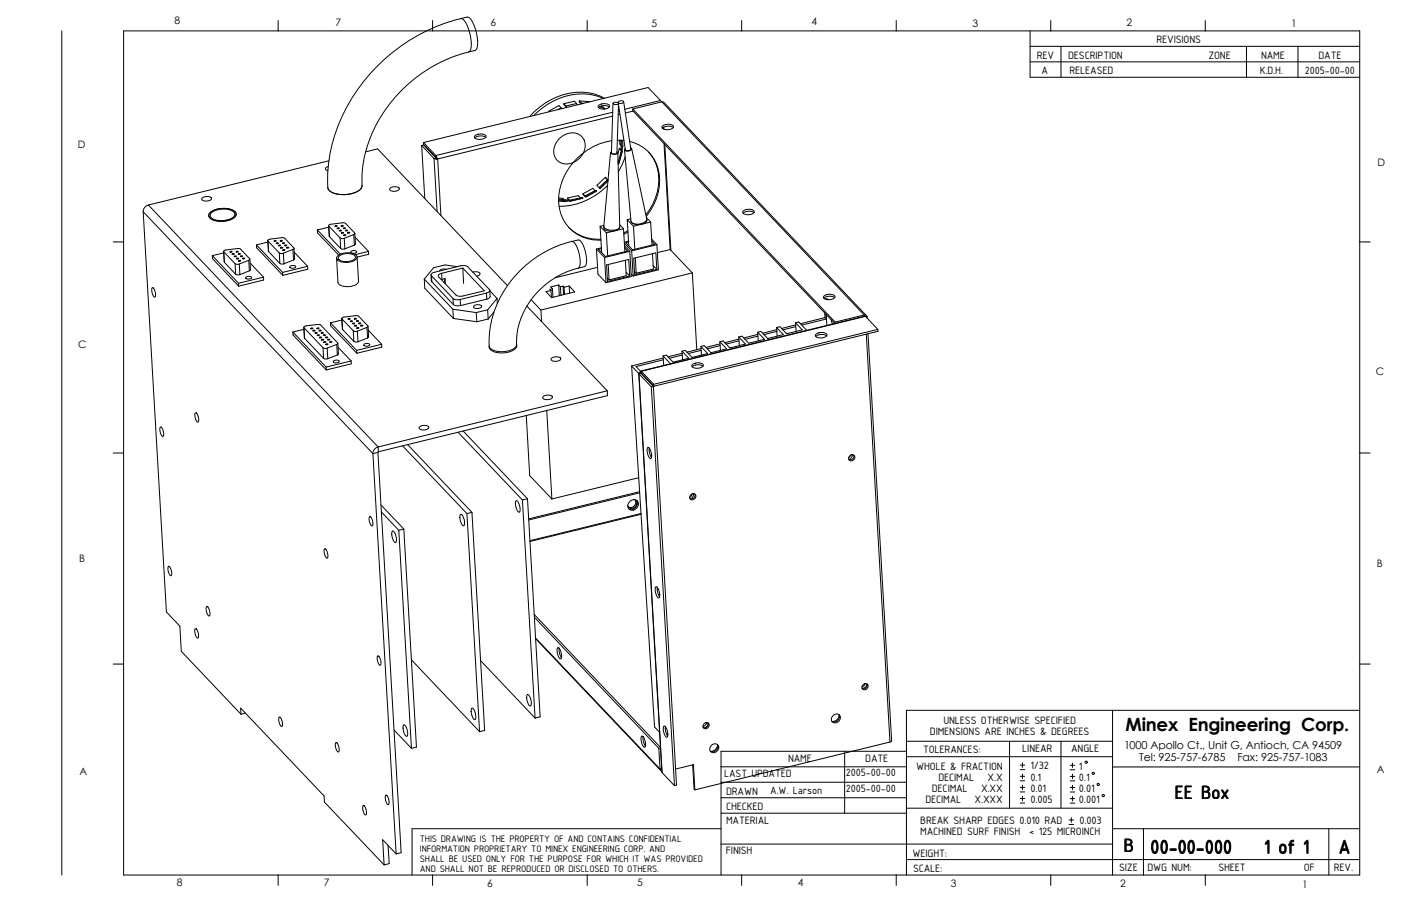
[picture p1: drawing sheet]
<svg xmlns="http://www.w3.org/2000/svg" width="432mm" height="279mm" viewBox="0 0 432 279" stroke-linecap="round" stroke-linejoin="round" font-family="sans-serif">
<g fill="none" stroke="#000" stroke-width=".31">
<path d="M19 9.5v260.4M38.1 9.5h381v260.4h-381zM85.7 6.3v3.2M133.3 6.3v3.2M142 5.7a54.7 54.7 0 0 0-40.3 41.6 41.8 41.8 0 0 0-.7 10.5M142 5.7a1.66 1.66 0 0 1 1.5 1.3 13.3 13.3 0 0 1 1.5 8.5l-.5 .5M142 5.7l2-.4a1.66 1.66 0 0 1 1.5 1.2 12.9 12.9 0 0 1 1.5 8.5l-.6 .6-1.9 .4M144.5 16a43.9 43.9 0 0 0-32.7 35.1l-.2 6.1M181 6.3v3.2M228.6 6.3v3.2M276.2 6.3v3.2M317.5 9.5v14.3h101.6"/>
<path d="M317.5 19.1h101.6M317.5 14.3h101.6M323.9 6.3v3.2M327 14.3v9.5M371.5 6.3v3.2M384.2 14.3v9.5M400 14.3v9.5M169.2 34.2l.2 .2M169.2 34.2l.1 .3M172.9 33.3l-1 .5M172.9 33.3l.2 .2M172.9 33.3l-.6-.7-3.1 1.6"/>
<path d="M173.8 32l.6 .7M173.8 32l.7 1.2M174.4 32.7l.2 .4M177.7 31.9l-3.3 .8M177.7 31.9l.2 .4M177.7 31.9l-.6-.7-3.3 .8M178.6 31.1l3.1 .3M178.6 31.1l-.1 .3 .6 .6M178.6 31.1l.6 .7M179.2 31.8l.1 .2M179.2 31.8l.7 .1M181.7 31.4h.1"/>
<path d="M184.5 32.5a2.7 2.7 0 0 1 3.4 .1 2.17 2.17 0 0 1-3.2 .8l-.3-.3zM184.8 32.9l1.6 .7M185.3 32.7l1.2 .9M185.9 30.4a19 19 0 0 0-20.7 4.6l-.7 .6M186.3 30.3a18.1 18.1 0 0 0-20 2.8l-3 2.8M187.8 33a2.9 2.9 0 0 0-3.4 .2M188.8 35.8l-53.9 13.2M188.8 34.6l-54.5 13.4M188.9 31.9l-.5 15.2a1.09 1.09 0 0 0 1.7 0l.5-15.2M189 31.7a1 1 0 0 1 1.6 .3 .98 .98 0 0 1-1.6-.3zM190.5 31.6v.1M190.6 31.4a.86 .86 0 0 1 .8-.4 .86 .86 0 0 1 .8 .6 .86 .86 0 0 1-.9 .4 .86 .86 0 0 1-.7-.6z"/>
<path d="M190.9 34.1l-.3 .1M191.1 35.2l-.6 .2M192.2 31.4l2.2 14.5a1.03 1.03 0 0 1-1.7 .3l-2.1-13.9M195 33.6l62.4 65.7M195 33.6l.1 .6 62.2 65.6M195.1 34.3l-2.4 .5M203.6 31l.2 .5M203.6 31l-11 2.7M203.6 31l-3.9-4-69.2 17M204 31.4l.6 .2 62.4 65.7M204 31.4l62.3 65.7M204 31.4l-9 2.2"/>
<path d="M204.2 38.9l1.5-.6a1.4 1.4 0 0 1 1.9 1 2.76 2.76 0 0 1-3.5 .2zM204.4 39.3v.5M204.6 39.2v.6M207.5 39.3l-.2-.1a2.98 2.98 0 0 0-3.2 .4M101.2 51.4l-.5 .1-.4 .5 .7 .6M101.4 49.6l-55.7 13.6M111.6 57.2a3.4 3.4 0 0 1-3.3 2.5 7.1 7.1 0 0 1-7.1-1.4l-.2-.5M111.6 57.2a3 3 0 0 1-3 2.4 7.8 7.8 0 0 1-7.4-1.1l-.2-.7M112.7 46.8l3.7-.9 40 42.2M120.2 58.1a2.13 2.13 0 0 1 2.9 .1 2 2 0 0 1-3 .2zM130 44.9l3.8 4M130 44.9l.9 16.3"/>
<path d="M130 44.9l.6-.2 3.8 4M130.5 44l3.8 4M130.5 44l.1 .6 3.8 4M133.8 48.9l.9 .2M133.8 48.9l.9 16.4M134.3 48l.4 1.1M134.3 48l.1 .6M134.4 48.6l.1 .2M134.4 48.7h.1M134.4 48.7l-.6 .2M134.5 48.8l.2 .3M134.7 49.1h.1"/>
<path d="M134.9 49l1 17.5M134.9 49l-.2 .1M146.4 41.9l.9-.5a2.45 2.45 0 0 1 2.5 .6 2.21 2.21 0 0 1-3.2 .7l-.4-.5zM149.7 42.4a2.89 2.89 0 0 0-3.4 .1M172.4 42.7a4.7 4.7 0 0 1 7.6 .5 5.7 5.7 0 0 1-7.1 7 4.3 4.3 0 0 1-1.2-6.7zM179.7 59.8l.7 .9h.4M179.7 59.8l.6 .7M183.4 58.8l-.7-.7-3 1.7M183.4 58.8l-3.1 1.7M183.7 58.7l-3 1.7M183.7 58.7l.2 .3-3.1 1.7M183.7 58.7l-.3 .1"/>
<path d="M184.7 57.9l.1 .1M186.6 54.7l.8 .9M186.6 54.7l-2.6 2.5 .7 .7M186.6 54.7l.6 .7M187.2 55.4l.1 .1M187.2 55.4l-2.5 2.5M187.3 57.2a21.3 21.3 0 0 1-15 6.4M187.3 55.5l.1 .1M187.3 55.5l-2.5 2.5M187.4 55.9l-2.4 2.3-.2-.2M187.6 53.4v.1M188.2 47.1l-2.1 22.7a3.3 3.3 0 0 0 4.6 .7l.3-.5-.6-22.9"/>
<path d="M188.5 46.8l-.3 .3a1.52 1.52 0 0 0 2.2 0l-.2-.3M188.6 43.4a19.4 19.4 0 0 0-16.4 19.1 12.1 12.1 0 0 0 13 11.6M190.3 43.2l2 .1M190.5 49.7l.1 .1M190.5 50.5h.2M190.9 45.9l.9 .7M190.9 45.9l-.5 1.5M190.9 45.9l.6 .7-.2 .6M190.9 49.8l-.2 .7M191 43.2v1.2l.4 .4M191.3 47.2l-.8 2.9M191.3 43.2l.1 2.9h.3"/>
<path d="M191.6 43.2l.1 2.9M191.8 46.6l-.2 .7-.3-.1M191.8 46.6l-1.1 3.9M191.9 43.3l.1 1.8-.3 1M192.7 48.4l-2.1 4.6M194.1 43.6a12.3 12.3 0 0 1 8.8 15.8 19.2 19.2 0 0 1-3.7 7.3M194.4 45.6l.3 .3a1.41 1.41 0 0 1-2.2 .3l.2-.4M194.7 45.9l4.6 21.6a1.36 1.36 0 0 1-1.4 1.4 2.62 2.62 0 0 1-3.4-.7l-2-22M199.9 46.9a14.1 14.1 0 0 1 1.4 15.8l-2.2 3.6M204.7 44.3l1.8 32.7M204.9 44.6l1.9 32.6M34.9 74.6h3.2"/>
<path d="M44.1 65.3l70.8 74.6M44.1 65.3l7.2 123.4 4.1 4.4 .5 7.8 18.4 19.4M45.7 63.2a2.11 2.11 0 0 0-1.6 2.1M45.7 63.2l70.8 74.6M62.3 61.1l1.4-.5a1.29 1.29 0 0 1 1.5 .6 2 2 0 0 1-3.1 .2zM64.3 66.5v.2M64.9 65.5a7.1 7.1 0 0 1 7.4-.3 1.12 1.12 0 0 1 0 1.9 7.1 7.1 0 0 1-7.5 .2 1.12 1.12 0 0 1 .1-1.8zM65 65.4a7.2 7.2 0 0 1 7.5-.1 1.16 1.16 0 0 1-.3 1.9 7.1 7.1 0 0 1-7.5 0 1.14 1.14 0 0 1 .3-1.8zM65 65.8a6 6 0 0 1 7.2-.2 1.26 1.26 0 0 1-.8 1.7 6.3 6.3 0 0 1-6.3-.2l-.3-.4zM65.4 78.8l8.1 8.6M65.4 78.8l.1 1 8.1 8.4M68.9 77.5l.3 3.4"/>
<path d="M69 78l-3.6 .8M70.9 77.6h.7l-.5 .2zM71.6 78.3h.6l-.4 .2zM72.2 79h.7l-.5 .2zM72.8 66v.2M72.9 77.5l.5 .1-.4 .2zM72.9 79.7h.7l-.5 .2zM73.4 78.3h.7l-.5 .2zM74.2 78.9l.6 .1-.5 .2zM74.8 79.7h.6l-.4 .2zM77 79.9l.2 3.3-.3 .3M79 75.5l8.1 8.5"/>
<path d="M79 75.5l.1 .9 8.1 8.5M82.5 74.2l.3 3.4M82.6 74.7l-3.6 .8M82.7 77.4l.1 .2M82.8 77.6l3.5 3.6M84.5 74.3h.7l-.5 .2zM85.2 75h.6l-.5 .2zM85.8 75.7h.7l-.5 .2zM86.1 78l.5 .2 .7-.1M86.1 78l.2 3.2M86.4 74.2l.6 .1-.3 .1zM86.5 76.4h.6l-.4 .2z"/>
<path d="M87.1 74.9l.6 .1-.3 .1zM87.2 77.1h.6l-.5 .2zM87.3 78.1l.2 3.2M87.7 75.6h.7l-.5 .2zM88.4 76.3l.6 .1-.4 .1zM90.3 76.9l.3-.4-3-3.1-4.4 .3a.49 .49 0 0 0-.6 .6l3.5 3.7M90.3 76.9l-3 1.2M90.3 76.9l.2 3.3M90.6 76.6l.2 3.3-.3 .3M90.7 77.8l4.1 4.3M97.8 70.9l.1 .9 6.5 6.9M97.8 70.9l7.1 7.5"/>
<path d="M101.3 69.6l.2 3.4M101.3 70.1l-3.5 .8M101.3 69.7a.49 .49 0 0 1 .7-.5l3.7-.5 .7 .1 2.9 3v.3l-.3 .2M101.3 69.7l3.5 3.7M101.3 69.7l.2 3.3M101.5 73l3.5 3.6M103.3 69.7h.6l-.5 .2zM103.9 70.4h.7l-.5 .2zM104 79a4.9 4.9 0 0 1 6-.1 1.13 1.13 0 0 1-.9 1.5 4.5 4.5 0 0 1-5.3-.6zM104.6 79a4.2 4.2 0 0 1 4.9 0l.1 .4a3.4 3.4 0 0 1-4.1 1.2 1.14 1.14 0 0 1-1.2-1.3zM104.6 71.1h.6l-.4 .2zM104.8 73.4l1.3 .1"/>
<path d="M104.8 73.4l.2 3.2M105 76.6l1.3 .2M105.2 69.6l.6 .1-.5 .1zM105.3 71.8h.6l-.4 .2zM105.8 70.3l.7 .1-.5 .1zM105.9 72.5h.7l-.5 .2zM106.1 73.5l.2 3.3M106.5 71l.6 .1-.4 .1zM107.1 71.7l.7 .1-.5 .1zM108.4 78.1l-.3-.2a.99 .99 0 0 1 .8-.7 .99 .99 0 0 1 1 .5l-.2 .3-1.1 .1M109 72.3l-2.9 1.2M109 72.3l.2 3.3"/>
<path d="M109.2 75.6l-2.9 1.2M109.4 72l.2 3.3-.4 .3M109.5 73.2l4.1 4.3M110.1 79.2l.4 7.5a2.68 2.68 0 0 1-3 1.7 2.94 2.94 0 0 1-3.3-1.3l-.5-7.5M113.6 77.5v.9l-3.5 .9M113.6 77.5l-4 1M172.2 61.1l1.3 .1 .4 .4M172.2 61.4l2.9 .3v.3M172.2 61.7l2.9 .3M175 61.1l.6 1M175 61.1l.6 .7 .7-.2M175.1 62l-1 .2-1.9-.2"/>
<path d="M175.3 70.2a12.8 12.8 0 0 0 9.9 3.6M176.3 61.6v.3l-.7 .2M176.3 74.4a33.6 33.6 0 0 0-25.5 28.6v3.7M176.3 74.4a4.3 4.3 0 0 1 2.1 3.5l.4 2.9a1.85 1.85 0 0 1-.6 1.9M176.3 74.4l1.9-.4a1.17 1.17 0 0 1 1.2 .9 11.1 11.1 0 0 1 1.2 6.8l-.4 .5-2 .5M178.9 61l-.7-.7-3.2 .8M179.6 61.1v-.2l-3.3 .7M179.6 61.1l-4 1M179.6 61.1l-.7 .2M180.7 60.4l.1 .3M180.7 60.4l-.4 .1M183.8 76.8l.5 7.8 2.5 2.6"/>
<path d="M183.8 76.8l2.5 2.6M185 69.8l1.9 2M185 69.8l.4 8.1M185.4 76.4l-1.6 .4M186.1 69.9a1.36 1.36 0 0 0 1.8 1.4 3 3 0 0 0 3.1-1.2M186.1 69.5l-1.1 .3M186.3 79.4l.5 7.8M186.9 71.8l.4 7.1M191 69.3l1.2 1.2M192.2 70.5l-5.3 1.3M192.2 70.5l.4 7.1M192.4 75l2.3 2.4"/>
<path d="M192.5 75.8l1.6 1.7M192.5 76.5l.9 .9-6.8 1.7-2.1-2.2 .9-.2M193.3 67.8l1.9 2M193.3 67.8l.5 8M193.5 71.2l-1.2 .7M193.5 71.6l-1.2 .7M193.7 74.4l-1.3 .3M194.1 77.5l.5 7.8-7.8 1.9M194.1 77.5l-7.8 1.9M194.4 67.5l-1.1 .3M194.7 77.4l.4 7.7M195.2 69.8l.5 7.1"/>
<path d="M195.3 79.7l6.8-1.7 .3 5.1-6.8 1.7zM195.8 79.5l.3 4.8M199.3 67.1l1.2 1.4M199.3 67.6a1.54 1.54 0 0 1-1.8 1.6 2.71 2.71 0 0 1-3-.9M200.5 68.5l-5.3 1.3M200.5 68.5l.5 7.1M200.9 73.7l1.6 1.8M200.9 74.4l.9 1-6.8 1.6-2.1-2.2 .8-.2M201.1 78.2l.3 4.8-5.3 1.3M202.5 75.5l.4 7.7-7.8 1.9M202.5 75.5l-7.8 1.9M206.5 77l6.9 7.2"/>
<path d="M206.5 77l-3.9 .9M229 65.1a2.74 2.74 0 0 1 3.5 .1 2.35 2.35 0 0 1-3.5 .5zM232.4 65.6l-1.2-.5a2.61 2.61 0 0 0-2.2 .7M419.1 74.6h3.2M46.9 88.8l.2-.1a2.54 2.54 0 0 1 .6 3l-.7-1-.2-1.2zM69.1 80.8l.1 .1M69.2 80.9l3.4 3.7M72.5 81.3l1.2 .1M72.5 81.3l.1 3.3M72.6 84.6l1.3 .1M73.5 87.4l.1 .8M73.6 80.4h.6l-.5 .2z"/>
<path d="M73.7 81.4l.2 3.3M75.8 85.5l.8-.3 .9 .2a1 1 0 0 1-.8 .7 1 1 0 0 1-1-.4zM76.7 80.3l.3-.3-.1-.2-2.9-3.1-.6-.1-3.8 .5a.49 .49 0 0 0-.6 .6l3.5 3.6M76.7 80.3l-3 1.1M76.7 80.3l.2 3.2M76.9 83.5l-3 1.2M77.1 81.1l4.1 4.4M81.2 85.5l-7.7 1.9M81.2 85.5l.1 .9-7.7 1.8M86.3 81.2l.5 .2 .7-.1M87.1 84l.1 .9M89.4 82.2a1.01 1.01 0 0 1 1.7 .2l-1.2 .3-.5-.2z"/>
<path d="M90.5 80.2l-3 1.1M94.8 82.1l-7.7 1.9M94.8 82.1l.1 .9-7.7 1.9M101.9 99.5v1l8.1 8.4M101.9 99.5l8 8.6M105.3 98.2l.3 3.4M105.4 98.7l-3.5 .8M105.4 98.4a.47 .47 0 0 1 .1-.5 .47 .47 0 0 1 .5-.1l3.8-.5 .6 .1 3 3.1-.3 .5M105.4 98.4l3.5 3.6M105.4 98.4l.2 3.2M107.3 98.3h.7l-.5 .2zM108 99h.6l-.4 .2z"/>
<path d="M108.6 99.7h.7l-.5 .2zM109.3 98.2l.6 .1-.5 .2zM109.9 99h.6l-.5 .2zM110.6 99.6l.6 .1-.5 .2zM130.8 86.1l8.8 9.3M130.8 86.1l.1 2.8 8.8 9.3M132.8 84.8l.3 2.1M133 85a.77 .77 0 0 1 .1-.8 .77 .77 0 0 1 .8-.2l8.1-2a2.65 2.65 0 0 1 2.2 .3l6.6 7a.81 .81 0 0 1-.9 1.1M133 85l6.6 7M133 85l.1 1.9M133.1 86.9l6.6 7M136.1 84.3l.1 1.8"/>
<path d="M136.2 86.1l-.2 .1M137.2 85.9l.1 1.6M137.2 85.9l-.3 1.3M137.2 85.9l-1 .2M137.6 83.1l-1.4-.1-.7 .6M139.6 95.4l7.2 1M139.6 95.4l.1 2.8M139.6 92a2.65 2.65 0 0 0 2.2 .4M139.6 92l.1 1.9M139.7 93.9a2.65 2.65 0 0 0 2.2 .3M139.7 98.2l7.3 1M140.9 82.2l-3.7-.5-3.5 .9-2.9 3.5"/>
<path d="M141.8 92.4l.1 1.8M142.6 82.7l6.7 7-6.6 1.6a2.65 2.65 0 0 1-2.2-.3l-5.3-5.6a.79 .79 0 0 1 .9-1.1M142.6 82.7l-6.5 1.6M142.6 82.7l.3 4.7M145.7 83.9h.2a1.86 1.86 0 0 1 2.1 .5l-.4 .6-.7 .2M146 94.4l1.2-.4a1.11 1.11 0 0 1 1.3 .5 1.66 1.66 0 0 1-2.6 .1zM146.8 96.4l.2 2.8M149.9 90.4l-8.1 2M149.9 90.4l.2 1.8M150.1 92.2l-8.2 2M150.3 95.5l-3.5 .9M150.3 95.5l.2 2.9"/>
<path d="M150.5 98.4l-3.5 .8M151 89.6v2l-.9 .6M151 89.7l2.2 2.3M152.3 96.2l-1.8 2.2M153.2 92l-2.9 3.5M153.2 92l.1 1.6M162.4 94.4l24.8 26.1M163.7 92.4l3 3.2M166.7 95.6l.2 3.6M169.8 89.6l-1.5 .4 1.7 1.8M169.8 89.6l.1 2.1M170.3 89l-.8 .2 .3 .4"/>
<path d="M170.3 89l.1 2.7M172.2 87.9l.5 .5M172.2 87.9l-2.5 .6 .6 .5M172.2 87.9l.2 3.3M172.7 88.4l.2 2.7M173.5 88.2l.4 .4M173.5 88.2l-.8 .2M173.5 88.2l.2 2.7M173.9 88.6l.1 2.2M175.4 88.2l1.7 1.8-7.1 1.8M175.4 88.2l-1.5 .4M175.4 88.2l.2 2.2"/>
<path d="M178.2 82.7a24.7 24.7 0 0 0-19 22.7v.8M184.2 82.4l-13.1 3.3M186.9 81.7l6.9-1.7 .3 5.1-6.9 1.7zM187.2 85.7l.5 .6M187.5 81.6l.2 4.7M192.7 80.3l.3 4.7-5.3 1.3M193 83.9l1.1 1.2M194.5 84.5l.6 .6M195.5 83.7l.6 .6M201.3 81.9l1.1 1.2M213.4 84.2l-46.7 11.4M213.4 84.2l1.4 23.6"/>
<path d="M245.2 99.5l2.1 2.2-4.9 1.2-2-2.1-1 .2M245.2 99.5l1-.2 2.4 2.6M245.2 99.5l.2 2.7M253.9 91.3l1-.5a2.45 2.45 0 0 1 2.5 .6 2.21 2.21 0 0 1-3.2 .8l-.4-.6zM254.2 96.5l.1 1.4M254.3 97.9l-7.6 1.9M254.3 97.9l.4 .5M254.3 92.3l.6-.2 .3 .3M254.6 96.9l.1 1.5M254.6 97l.2 3.4M254.7 98.4l-7.6 1.9M256.2 98.6l.4 1.3"/>
<path d="M257.2 99.7v.1M257.3 91.8l-1.3-.4a2.6 2.6 0 0 0-2.1 .6M257.4 99.3v.4M266.3 97.1l.5 .1 .3 .4M266.3 97.1l.1 .4M266.3 97.1l-8.9 2.2M266.7 97.6l-69.2 16.8M266.7 97.6l-69 16.9M266.7 97.6l3.9 4M267.1 97.6h-.3M267.2 97.5l-.1 .4M267.2 97.5l-.1 .1"/>
<path d="M267.2 97.7l.1 .4M90.3 102.4l10.2 10.8M90.3 102.4v.9l10.3 10.8M93.6 100.9l.3 3.4M93.7 101.6l-3.4 .8M93.7 101.1a.47 .47 0 0 1 .1-.5 .47 .47 0 0 1 .5-.1l4.4-.4 5.4 5.6v.3l-.3 .2M93.7 101.1l5.8 6.2M93.7 101.1l.2 3.2M93.9 104.3l5.8 6.2M95.9 101.2l.6 .1-.5 .1zM96.5 101.9l.6 .1-.5 .1zM97.1 102.6l.7 .1-.5 .1z"/>
<path d="M97.7 101.2h.6l-.4 .2zM97.8 103.3l.6 .1-.4 .1zM98.4 101.9h.6l-.4 .2zM98.4 104l.7 .1-.5 .1zM99 102.6h.7l-.5 .2zM99.1 104.7l.7 .1-.5 .1zM99.5 107.3l.6 .2 .7-.1M99.5 107.3l.2 3.2M99.7 103.3h.6l-.4 .2zM99.7 110.5l.6 .2 .7-.1M99.8 105.4l.6 .1-.3 .1zM100.4 104h.6l-.5 .2z"/>
<path d="M100.5 106.1l.6 .1-.3 .1zM100.5 113.2l.1 .9M100.8 107.4l.2 3.2M101 104.7h.7l-.5 .2zM101.7 105.4h.6l-.4 .2zM102.8 111.4l.8-.4 .9 .3a1.01 1.01 0 0 1-.8 .7 1.01 1.01 0 0 1-1-.5zM103.8 106.2l-3 1.2M103.8 106.2l.2 3.3M104 109.5l-3 1.1M104.1 105.9l.2 3.3-.3 .3M104.2 107.1l4 4.2M105.6 101.6l3.5 3.7"/>
<path d="M108.2 111.3l-7.7 1.9M108.2 111.3l.1 .9-7.7 1.9M108.9 102l1.3 .1M108.9 102l.2 3.3M109.1 105.3l1.2 .1M109.3 100.4h.7l-.5 .2zM109.9 108.1l.1 .8M110 101.1h.6l-.4 .2zM110.2 102.1l.1 3.3M111.2 100.4h.6l-.4 .2zM112.2 106.2l.8-.3 .9 .2a.99 .99 0 0 1-.8 .7 .99 .99 0 0 1-1-.4zM113.1 101l-2.9 1.1"/>
<path d="M113.1 101l.2 3.2M113.3 104.2l-3 1.2M113.4 100.6l.2 3.3-.3 .3M113.5 101.8l4.1 4.4M117.6 106.2l.1 .9-7.7 1.8M117.6 106.2l-7.7 1.9M150.8 106.7v.6M159.2 106.2a3 3 0 0 1-3.1 2.1 6.1 6.1 0 0 1-5-.9l-.3-.7M159.2 106.2l.1 .6M159.2 106.4a1.68 1.68 0 0 1-1.2 1.7 7.1 7.1 0 0 1-6.9-.3l-.3-.9M169.9 110.5l1.4-.5a1.34 1.34 0 0 1 1.6 .7 2 2 0 0 1-3.1 .1zM194.7 112.9l7 111.3 1.6 1.6"/>
<path d="M194.7 112.9l2.2 2.3M196.9 115.1l7.2 123.2M196.9 115.3l7.2 123M196.9 115.3l3.8 4M197.4 114.7l-.5 .3v.3M197.4 114.7l.3 .3M197.4 114.7h.1M197.5 115.1l-.6 .2M197.5 115.1l3.9 4M197.7 115l-.2 .1M197.7 115v.2M197.7 114.5l-.2-.1-.1 .3"/>
<path d="M197.7 114.5l3.8 4M197.7 114.5v.6M197.7 115.1v.1M197.7 115.1l3.8 4M197.8 115.1l-.1 .1M200.7 119.3l7.2 123M201.4 119.1l-.7 .2M201.4 119.1l7.1 123-.6 .2M201.5 118.5v.6M204.4 109.8l2.3 2.4M204.4 109.8l.2 2.9M204.4 110.4l-9.7 2.5"/>
<path d="M204.4 111l-8.4 2.1 1.4 1.4M210.2 108.3l2.1 2.2-4.8 1.2-2.1-2.2-1 .3M210.2 108.3l.2 2.7M210.2 109l-4.3 1M210.3 109.5l-4 1M213.3 112.5a2.7 2.7 0 0 1 3.5 0 2.17 2.17 0 0 1-3.2 .8l-.3-.2zM216 106.8l2.1 2.2-4.8 1.2-2.1-2.1-1 .2M216 106.8l.2 2.7M216.1 107.5l-4.4 1.1M216.1 108l-4 1M216.7 112.9a2.9 2.9 0 0 0-3.4 .2M221.9 105.4l2 2.2-4.8 1.2-2.1-2.2-1 .2"/>
<path d="M221.9 105.4l.1 2.7M221.9 106l-4.3 1.1M221.9 106.6l-3.9 1M227.7 103.9l2.1 2.2-4.8 1.2-2.1-2.2-1 .3M227.7 103.9l.2 2.7M227.7 104.6l-4.3 1.1M227.8 105.1l-4 1M233.5 102.5l2.1 2.1-4.8 1.3-2.1-2.2-1 .2M233.5 102.5l.2 2.6M233.6 103.1l-4.4 1.1M233.6 103.7l-4 .9M239.4 101l2 2.2-4.8 1.2-2.1-2.2-1 .3"/>
<path d="M239.4 101l.1 2.7M239.4 101.7l-4.3 1.1M239.4 102.2l-3.9 1M245.2 100.2l-4.3 1.1M245.3 100.7l-4 1M251.5 103.1l.9-.5a2.45 2.45 0 0 1 2.5 .6 2.21 2.21 0 0 1-3.2 .8l-.4-.6zM254.8 103.6a2.89 2.89 0 0 0-3.4 .2M267 103.1l7.3 125.7M267.5 102.9l7.3 125.5-.5 .4M270.6 101.6l-69.1 16.9M270.6 101.6v.6l-69.1 16.9M34.9 139.7h3.2"/>
<path d="M49.4 131.7h.2a2.54 2.54 0 0 1 .6 2.9l-.7-1-.2-1.1zM60.2 127.3h.2a2.57 2.57 0 0 1 .6 2.9l-.7-1-.3-1.1zM114.9 139.9l7.2 123.4M116.5 139.5l-1.6 .4M116.5 139.5l7.1 123.5-1.5 .3M116.5 137.8a2.07 2.07 0 0 0-1.6 2.1M116.5 137.8l.1 1.5M116.6 139.3l-.1 .2M124.1 137.5l19.8 20.9M125.6 137.1l19.9 20.9M129.2 131.7a2.13 2.13 0 0 1 3 .1 2 2 0 0 1-3.1 .2zM141.2 133.3l19.8 20.9"/>
<path d="M142.7 132.9l19.9 20.9M162.2 128.1l1.1 18.6 6.8 7.2M167.4 122.3l1.3-.5a1.3 1.3 0 0 1 1.6 .7 2 2 0 0 1-3.1 .1zM168.5 126.6l1.6 27.3M187.2 120.5l-70.7 17.3M187.2 120.5v1.5l-70.6 17.3M199.6 138a2.79 2.79 0 0 1 .9 3.5 3.2 3.2 0 0 1-.9-3.5zM200.1 138.2v1.2l.7 1.7M419.1 139.7h3.2M113.9 159.3h.1a2.5 2.5 0 0 1 .6 2.9l-.4-.4-.4-1.1zM117.4 155.7l7.1 7.5M117.5 157.9l5.4 5.6"/>
<path d="M141.9 158.7l.1-.1a3.3 3.3 0 0 1 1 3.5 2.61 2.61 0 0 1-1.2-3zM143.9 158.4l3.9 67.2M145.5 158l3.9 67.3-1.6 .3M145.5 158l-1.6 .4M159 154.5l.2-.1a3.4 3.4 0 0 1 .9 3.5 2.45 2.45 0 0 1-1.2-2.5zM161 154.2l3.9 67.2M162.6 153.8l3.9 67.3-1.6 .3M162.6 153.8l-1.6 .4M194.2 154.6a1.48 1.48 0 0 1 2.2-.2 1.48 1.48 0 0 1-.1 2.2 1.54 1.54 0 0 1-2.4 .4 1.54 1.54 0 0 1 .3-2.4zM195.4 154.1a1.41 1.41 0 0 1 .3 2.2 1.41 1.41 0 0 1-2.2-.4M195.8 154.2a1.6 1.6 0 0 1-.4 1.8 1.6 1.6 0 0 1-1.8 .3M196.3 154.3a1.89 1.89 0 0 1-.4 2.2 1.89 1.89 0 0 1-2.2 .3"/>
<path d="M196.9 147.3l-26.8 6.6M197.1 151.6l-34.2 8.4M197.2 152l-34.2 8.4M197.6 158.6l-34.3 8.4M197.6 158.3l-34.3 8.5M212.8 152.7a.96 .96 0 0 1 1.7 0 .96 .96 0 0 1-.9 1.4 .84 .84 0 0 1-1-.4 .84 .84 0 0 1 .2-1zM213.3 152.3l-.3 .7-.4 .4M213.7 152.2a1.43 1.43 0 0 1-.7 1.7M214.1 152.3a1.14 1.14 0 0 1-.2 1.2 1.14 1.14 0 0 1-1.3 .3M261.8 140.7a.95 .95 0 0 1 1.7 0 .95 .95 0 0 1-.9 1.4 .83 .83 0 0 1-1-.4 .83 .83 0 0 1 .2-1zM262.2 140.3l-.6 .8M262.7 140.2v.1a1.51 1.51 0 0 1-1.1 1.5"/>
<path d="M263.1 140.3a1.13 1.13 0 0 1-.2 1.2 1.13 1.13 0 0 1-1.3 .3M51.9 174.7l.1-.1a2.5 2.5 0 0 1 .6 3l-.4-.5-.4-1.1zM100 169.3l.2-.1a2.54 2.54 0 0 1 .6 3l-.7-1-.2-1.1zM120.9 163.9l.2-.2a3.4 3.4 0 0 1 .9 3.6 2.66 2.66 0 0 1-1.2-3.1zM122.9 163.5l3.9 67.3M124.5 163.2l3.9 67.2-1.6 .4M124.5 163.2l-1.6 .3M60.1 193.9l.2-.1a2.54 2.54 0 0 1 .6 3l-.7-1-.2-1.1zM63.6 187.1l.2-.1a2.54 2.54 0 0 1 .6 3l-.6-1-.3-1.1zM164.6 189.5l39 41M164.7 190.4l38.4 40.4M165.1 196.7l38.3 40.5"/>
<path d="M165.1 197l38.5 40.6M171.9 199.8l.1-.1a3.3 3.3 0 0 1 .8 3.5 3.1 3.1 0 0 1-.9-3.4zM172.3 199.9l.1 1.4 .7 1.5M202.1 181a2.58 2.58 0 0 1 1.2 2.9l-.3 .5a3.2 3.2 0 0 1-.9-3.4zM202.6 181.1v1.3l.7 1.7M34.9 204.8h3.2M75.6 219.9l-1.3 .4M116.4 202.3l.1-.1a2.49 2.49 0 0 1 .6 3l-.4-.5-.4-1.1zM126.8 203.5l21 22.1M145.3 218.5l.2-.1a3.4 3.4 0 0 1 1 3.5 2.61 2.61 0 0 1-1.3-3.1zM148.1 203.7l16.8 17.7M162.4 214.3l.2-.2a3.4 3.4 0 0 1 1 3.6 2.68 2.68 0 0 1-1.3-3z"/>
<path d="M265.7 212.3a1.47 1.47 0 0 0 1.5-1.4 1.09 1.09 0 0 1-.2 1.2 1.09 1.09 0 0 1-1.3 .2M265.9 211.3a.95 .95 0 0 1 1.6 0 .95 .95 0 0 1-.8 1.4 .83 .83 0 0 1-1-.4 .83 .83 0 0 1 .2-1zM266.7 210.8l-1.1 1M342.9 219.1v50.8M419.1 204.8h3.2M419.1 219.1h-139.7v50.8M74.3 220.3l-.1-1.9 25.7 27.1 .1 1.9 18.4 19.3M86 221.2l.2-.1a2.49 2.49 0 0 1 .6 3l-.5-.5-.3-1.1zM103.5 229.1l.1-.1a2.58 2.58 0 0 1 .6 2.9l-.6-1-.3-1.1zM121.5 225.1l5.3 5.7M124.3 223.6l.2-.1a3.4 3.4 0 0 1 1 3.6 2.66 2.66 0 0 1-1.3-3.1zM197.7 227.1l.2-.1a3.3 3.3 0 0 1 .8 3.5 3.2 3.2 0 0 1-1-3.4z"/>
<path d="M198.2 227.2l.1 1.4 .6 1.5M203.1 230.8l.3 6.4M203.4 237.2l.1 .3 .5 .2M203.6 230.7l-.5 .1M203.9 237l-.5 .2M204.1 238.3l3.8 4M204.6 223.9a2.54 2.54 0 0 1 1.2 3l-.3 .5a3.3 3.3 0 0 1-.9-3.5zM205.1 224.1v1.3l.7 1.6M208.2 237.2l5.5-1.4 .5 7.8M213.5 235.9l.4 7.4 .3 .3M216.7 224.4a1.11 1.11 0 0 0 1.2-.3 1.11 1.11 0 0 0 .3-1.2v.2a1.5 1.5 0 0 1-1 1.4M217.2 223a.89 .89 0 0 1 1.3 .3 .89 .89 0 0 1-.5 1.3 .89 .89 0 0 1-1.3-.3 .89 .89 0 0 1 .5-1.3z"/>
<path d="M217.8 222.8a1.51 1.51 0 0 1-1.2 1.3M219.1 230a1.32 1.32 0 0 1 2.2-.3 1.32 1.32 0 0 1-.6 2.2 1.23 1.23 0 0 1-1.7-.1 1.23 1.23 0 0 1 .1-1.8zM221.1 229.6a1.59 1.59 0 0 1-.4 1.8 1.59 1.59 0 0 1-1.8 .2M221.1 229.7a2.08 2.08 0 0 1-2.1 2M222.2 236.5h57.2M256.6 220.9a1.32 1.32 0 0 1 2.2-.4 1.32 1.32 0 0 1-.6 2.2 1.23 1.23 0 0 1-1.7-.1 1.23 1.23 0 0 1 .1-1.7zM258.6 220.4a1.59 1.59 0 0 1-.4 1.8 1.59 1.59 0 0 1-1.8 .3M258.6 220.5a2.05 2.05 0 0 1-2.1 2M260.3 231.7v19.1M274.3 228.8l-60.1 14.8M279.4 233.4h63.5M279.4 228.6h63.5"/>
<path d="M279.4 231.7h-57.2v38.1M311.1 228.6v20.6M314.4 237.4h1.4M314.4 236h1.4M314.4 239.4h1.4M315.1 235.3v1.4M315.1 238.7v1.4M327 228.6v20.6M329.8 237.4h1.4M329.8 239.4h1.4M329.8 236h1.4M330.5 235.3v1.4"/>
<path d="M330.5 238.7v1.4M342.9 236.5h76.2M111.9 248.5l.2-.1a2.54 2.54 0 0 1 .6 2.9l-.7-.9-.2-1.2zM118.9 245.3l.1-.1a2.54 2.54 0 0 1 .6 3l-.6-1-.3-1.2zM222.2 255.6h-95.2v14.3M222.2 250.8h57.2M222.2 241.2h57.2M222.2 246h57.2M279.4 249.2h63.5M314.4 240.8h1.4M314.4 244.2h1.4M314.4 242.8h1.4"/>
<path d="M314.4 247.6h1.4M314.4 246.3h1.4M315.1 242.1v1.4M315.1 245.6v1.4M329.5 254.3h1.4M329.5 252.9h1.4M329.8 240.8h1.4M329.8 244.2h1.4M329.8 247.7h1.4M329.8 246.3h1.4M329.8 242.9h1.4M330.2 252.2v1.4"/>
<path d="M330.5 242.2v1.3M330.5 245.6v1.4M342.9 255.6h76.2M352.4 255.6v14.3M409.6 255.6v14.3M85.7 269.9v3.2M119.6 260.7l.4 5.6-1.6 .4M122.1 263.3l-4.2-4.3 .5 7.7M133.3 269.9v3.2M181 269.9v3.2M222.2 260.3h120.7M228.6 269.9v3.2"/>
<path d="M276.2 269.9v3.2M279.4 265.1h139.7M323.9 269.9v3.2M371.5 269.9v3.2"/>
<circle cx="334.8" cy="235.1" r=".35"/>
<circle cx="336.9" cy="238.5" r=".35"/>
<circle cx="338.5" cy="241.9" r=".35"/>
<circle cx="340" cy="245.3" r=".35"/>
</g>
<g font-size="6.4">
<text x="362.1" y="246.3">EE Box</text>
<text x="346.3" y="262.8">B</text>
<text x="354.6" y="263.2">00-00-000</text>
<text x="389.6" y="263.2">1 of 1</text>
<text x="412.5" y="263.3">A</text>
</g>
<text font-size="5.6" x="346.8" y="225.3">Minex Engineering Corp.</text>
<g font-size="3.6">
<text x="356.4" y="13.4">REVISIONS</text>
<text x="319.6" y="18.2">REV</text>
<text x="321" y="22.7">A</text>
<text x="329.2" y="18.2">DESCRIPTION</text>
<text x="329.6" y="22.7">RELEASED</text>
<text x="372.4" y="18.1">ZONE</text>
<text x="388.7" y="18.1">NAME</text>
<text x="406.4" y="18.1">DATE</text>
<text x="286.6" y="226.7">DIMENSIONS ARE INCHES &amp; DEGREES</text>
<text x="290.8" y="223.3">UNLESS OTHERWISE SPECIFIED</text>
<text x="284.5" y="232.2">TOLERANCES:</text>
<text x="315.1" y="232">LINEAR</text>
<text x="330.1" y="231.9">ANGLE</text>
<text x="242.9" y="234.9">NAME</text>
<text x="266.7" y="234.9">DATE</text>
<text x="282.4" y="237.4">WHOLE &amp; FRACTION</text>
<text x="317.6" y="237.3">1/32</text>
<text x="332.5" y="237.4">1</text>
<text x="223.8" y="245.1">DRAWN</text>
<text x="287.2" y="244.2">DECIMAL</text>
<text x="289.2" y="240.8">DECIMAL</text>
<text x="302.4" y="244.2">X.XX</text>
<text x="304.4" y="240.8">X.X</text>
<text x="317.6" y="240.7">0.1</text>
<text x="317.6" y="244.2">0.01</text>
<text x="332.5" y="244.2">0.01</text>
<text x="332.5" y="240.8">0.1</text>
<text x="223.8" y="249.9">CHECKED</text>
<text x="285.2" y="247.6">DECIMAL</text>
<text x="300.4" y="247.6">X.XXX</text>
<text x="317.6" y="247.6">0.005</text>
<text x="332.5" y="247.7">0.001</text>
<text x="223.8" y="254">MATERIAL</text>
<text x="283.6" y="257.6">MACHINED SURF FINISH</text>
<text x="283.6" y="254.1">BREAK SHARP EDGES 0.010 RAD</text>
<text x="317.2" y="257.6">&lt; 125 MICROINCH</text>
<text x="332.7" y="254.1">0.003</text>
<text x="223.8" y="263.3">FINISH</text>
<text x="281.3" y="264.2">WEIGHT:</text>
<text x="281.4" y="268.9">SCALE:</text>
<text x="344.9" y="268.6">SIZE</text>
<text x="353.7" y="268.7">DWG NUM:</text>
<text x="375.5" y="268.7">SHEET</text>
<text x="401.8" y="268.7">OF</text>
<text x="411.1" y="268.7">REV.</text>
</g>
<g font-size="3.5">
<text x="388.3" y="22.9">K.D.H.</text>
<text x="402.1" y="22.9">2005-00-00</text>
<text x="223.2" y="239.5">LAST UPDATED</text>
<text x="260.7" y="239.4">2005-00-00</text>
<text x="237.3" y="244.7">A.W. Larson</text>
<text x="260.6" y="244.1">2005-00-00</text>
</g>
<g font-size="3.4">
<text x="346.4" y="230.8">1000 Apollo Ct., Unit G, Antioch, CA 94509</text>
<text x="351.1" y="234.7">Tel: 925-757-6785</text>
<text x="381.4" y="234.7">Fax: 925-757-1083</text>
</g>
<g font-size="3.2">
<text x="53.8" y="7.4">8</text>
<text x="103.4" y="7.9">7</text>
<text x="151.2" y="8.1">6</text>
<text x="200.8" y="8.4">5</text>
<text x="250.1" y="7.7">4</text>
<text x="299.7" y="8.2">3</text>
<text x="347.2" y="7.9">2</text>
<text x="397.9" y="8.3">1</text>
<text x="24" y="45.5">D</text>
<text x="424.5" y="51.1">D</text>
<text x="24.1" y="107.3">C</text>
<text x="424.1" y="115.6">C</text>
<text x="24.4" y="173.2">B</text>
<text x="424.3" y="174.8">B</text>
<text x="24.5" y="238.9">A</text>
<text x="424.3" y="238.4">A</text>
<text x="129.4" y="259.7">THIS DRAWING IS THE PROPERTY OF AND CONTAINS CONFIDENTIAL</text>
<text x="129.4" y="262.7">INFORMATION PROPRIETARY TO MINEX ENGINEERING CORP. AND</text>
<text x="129.4" y="265.8">SHALL BE USED ONLY FOR THE PURPOSE FOR WHICH IT WAS PROVIDED</text>
<text x="129.4" y="268.8">AND SHALL NOT BE REPRODUCED OR DISCLOSED TO OTHERS.</text>
<text x="54.5" y="273.3">8</text>
<text x="99.8" y="273.3">7</text>
<text x="150.1" y="273.7">6</text>
<text x="196.4" y="273.3">5</text>
<text x="245.9" y="273.3">4</text>
<text x="293" y="273.4">3</text>
<text x="345.3" y="273.5">2</text>
<text x="401.3" y="273.7">1</text>
</g>
</svg>
